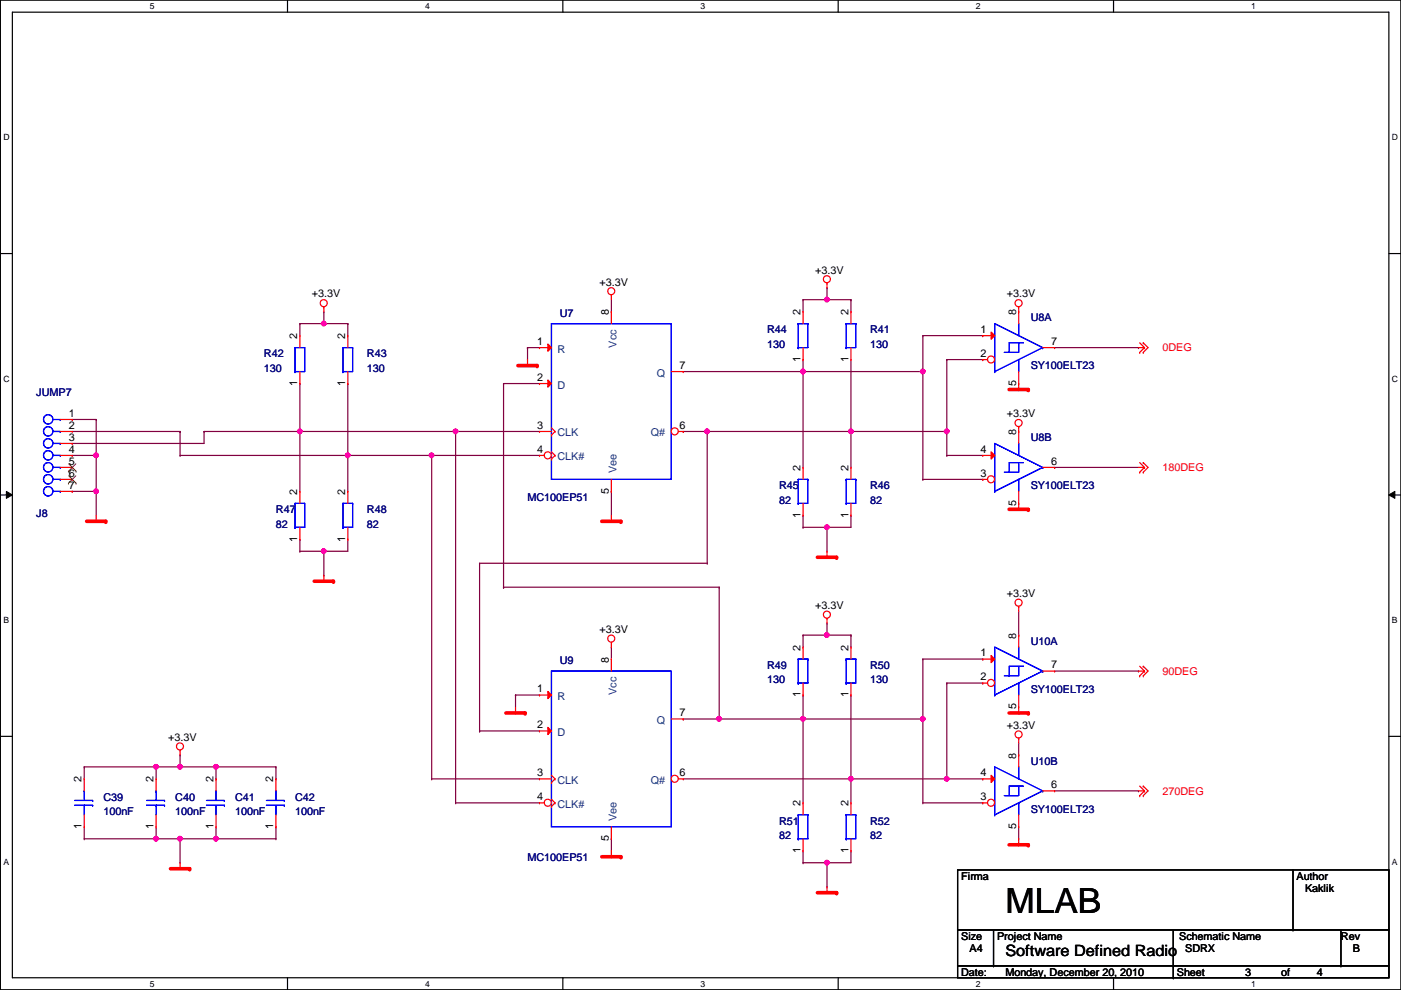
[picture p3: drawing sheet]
<svg xmlns="http://www.w3.org/2000/svg" width="297mm" height="210mm" viewBox="0 0 297 210" stroke-linecap="round" stroke-linejoin="round" font-family="sans-serif">
<path d="M.1 0h296.9v209.8h-296.9zM2.6 2.6h291.9v204.7h-291.9z" fill="none" stroke="#000" stroke-width=".25"/>
<g fill="#fff">
<path d="M31.8 .3h1v2h-1z"/>
<path d="M31.8 207.6h1v1.9h-1z"/>
</g>
<path d="M61 0v2.6M61 207.3v2.5" fill="none" stroke="#000" stroke-width=".25"/>
<g fill="#fff">
<path d="M90.1 .3h1v2h-1z"/>
<path d="M90.1 207.6h1v1.9h-1z"/>
</g>
<path d="M119.3 0v2.6M119.3 207.3v2.5" fill="none" stroke="#000" stroke-width=".25"/>
<g fill="#fff">
<path d="M148.5 .3h1v2h-1z"/>
<path d="M148.5 207.6h1v1.9h-1z"/>
</g>
<path d="M177.7 0v2.6M177.7 207.3v2.5" fill="none" stroke="#000" stroke-width=".25"/>
<g fill="#fff">
<path d="M206.9 .3h1v2h-1z"/>
<path d="M206.9 207.6h1v1.9h-1z"/>
</g>
<path d="M236.1 0v2.6M236.1 207.3v2.5" fill="none" stroke="#000" stroke-width=".25"/>
<g fill="#fff">
<path d="M265.3 .3h.9v2h-.9z"/>
<path d="M265.3 207.6h.9v1.9h-.9z"/>
<path d="M.7 28.2h1.3v1.9h-1.3z"/>
<path d="M295.1 28.2h1.3v1.9h-1.3z"/>
<path d="M.7 79.3h1.3v2h-1.3z"/>
<path d="M295.1 79.3h1.3v2h-1.3z"/>
</g>
<path d="M.1 53.8h2.5M294.5 53.8h2.5" fill="none" stroke="#000" stroke-width=".25"/>
<g fill="#fff">
<path d="M.7 130.5h1.2v2h-1.2z"/>
<path d="M295.1 130.5h1.2v2h-1.2z"/>
</g>
<path d="M.1 104.9h2.5M294.5 104.9h2.5" fill="none" stroke="#000" stroke-width=".25"/>
<path d="M1.4 104.2l1.2 .7-1.2 .8zM294.5 104.9l1.2-.7v1.5z" fill="#000"/>
<path d="M1.4 104.2l1.2 .7-1.2 .8zM294.5 104.9l1.2-.7v1.5z" fill="none" stroke="#000" stroke-width=".21"/>
<g fill="#fff">
<path d="M.7 181.7h1.2v2h-1.2z"/>
<path d="M295.1 181.7h1.2v2h-1.2z"/>
</g>
<path d="M.1 156.1h2.5M294.5 156.1h2.5" fill="none" stroke="#000" stroke-width=".25"/>
<path d="M15.3 96.6h.1M15.3 96.6h5.1M20.4 96.6h.1M20.4 96.6v12.7M15.3 104.2h.1M15.3 104.2h5.1M20.4 104.2h.1" fill="none" stroke="#800040" stroke-width=".25"/>
<circle cx="20.4" cy="104.2" r=".49" fill="#f0f"/>
<circle cx="20.4" cy="104.2" r=".49" fill="none" stroke="#f0f" stroke-width=".25"/>
<circle cx="20.4" cy="96.5" r=".49" fill="#f0f"/>
<circle cx="20.4" cy="96.5" r=".49" fill="none" stroke="#f0f" stroke-width=".25"/>
<path d="M15.3 88.9h.1M15.3 88.9h5.1M20.4 88.9h.1M20.4 88.9v7.7M73.7 96.6h.1M73.7 96.6h17.8M96.6 91.5h.1M96.6 91.5h17.8" fill="none" stroke="#800040" stroke-width=".25"/>
<circle cx="73.7" cy="96.5" r=".49" fill="#f0f"/>
<circle cx="73.7" cy="96.5" r=".49" fill="none" stroke="#f0f" stroke-width=".25"/>
<path d="M91.5 96.6h.1M91.5 96.6v68.5" fill="none" stroke="#800040" stroke-width=".25"/>
<circle cx="91.5" cy="96.5" r=".49" fill="#f0f"/>
<circle cx="91.5" cy="96.5" r=".49" fill="none" stroke="#f0f" stroke-width=".25"/>
<path d="M91.5 96.6h.1M91.5 96.6h22.9M96.6 91.5h.1M96.6 91.5v78.7M91.5 165.1h.1M91.5 165.1h22.9" fill="none" stroke="#800040" stroke-width=".25"/>
<circle cx="96.6" cy="91.5" r=".49" fill="#f0f"/>
<circle cx="96.6" cy="91.5" r=".49" fill="none" stroke="#f0f" stroke-width=".25"/>
<g fill="none" stroke="#800040" stroke-width=".25">
<path d="M111.8 73.7h.1M111.8 73.7v2.5M111.8 73.7h2.6M106.8 81.3h.1M106.8 81.3h7.6M106.8 81.3v43.2M129.6 104.2h.1M129.6 104.2v5.1M106.8 124.5h.1M152.5 124.5h.1M152.5 124.5v27.9h-7.6M109.3 147.4h.1"/>
<path d="M109.3 147.4v2.5M109.3 147.4h5.1M144.9 152.4h.1M96.6 170.2h.1M96.6 170.2h17.8M129.6 177.8h.1M129.6 177.8v2.6"/>
</g>
<circle cx="152.5" cy="152.4" r=".49" fill="#f0f"/>
<circle cx="152.5" cy="152.4" r=".49" fill="none" stroke="#f0f" stroke-width=".25"/>
<path d="M63.6 91.5h.1M63.6 91.5h33M106.8 124.5h.1M106.8 124.5h45.7M129.6 137.2h.1M129.6 137.2v2.5M101.7 155h.1M101.7 155h12.7" fill="none" stroke="#800040" stroke-width=".25"/>
<circle cx="63.6" cy="91.5" r=".49" fill="#f0f"/>
<circle cx="63.6" cy="91.5" r=".49" fill="none" stroke="#f0f" stroke-width=".25"/>
<g fill="none" stroke="#800040" stroke-width=".25">
<path d="M63.6 68.6h.1M63.6 68.6v2.6M63.6 68.6h5.1M68.7 68.6h.1M73.7 68.6h.1M73.7 68.6v2.6M63.6 114.3h.1M63.6 114.3v2.6M68.7 116.9h.1M68.7 116.9v5.1M73.7 114.3h.1M73.7 114.3v2.6h-5"/>
<path d="M68.7 122h.1"/>
</g>
<circle cx="68.6" cy="116.9" r=".49" fill="#f0f"/>
<circle cx="68.6" cy="116.9" r=".49" fill="none" stroke="#f0f" stroke-width=".25"/>
<path d="M68.7 66.1h.1M68.7 66.1v2.5" fill="none" stroke="#800040" stroke-width=".25"/>
<circle cx="68.6" cy="68.6" r=".49" fill="#f0f"/>
<circle cx="68.6" cy="68.6" r=".49" fill="none" stroke="#f0f" stroke-width=".25"/>
<g fill="none" stroke="#800040" stroke-width=".25">
<path d="M68.7 68.6h5M73.7 68.6h.1M129.6 66.1h.1M129.6 63.5v2.6M170.3 63.5h.1M170.3 63.5v2.6M170.3 63.5h5M175.3 63.5h.1M180.4 63.5h.1M180.4 63.5v2.6M15.3 94h.1M15.3 94h28"/>
<path d="M63.6 91.5h.1M63.6 81.3h.1M63.6 81.3v22.9M73.7 96.6h.1M73.7 81.3h.1M73.7 81.3v22.9M144.9 91.5h.1M144.9 91.5h5v27.9M63.6 116.9h.1M63.6 116.9h5.1M101.7 119.4h.1M101.7 119.4h48.2"/>
<path d="M101.7 119.4v35.6M149.9 119.4h.1M170.3 109.3h.1M170.3 109.3v2.5M175.3 111.8h.1M175.3 116.9h.1M175.3 111.8v5.1M180.4 109.3h.1M180.4 109.3v2.5h-5.1M101.7 155h.1"/>
</g>
<circle cx="175.3" cy="111.8" r=".49" fill="#f0f"/>
<circle cx="175.3" cy="111.8" r=".49" fill="none" stroke="#f0f" stroke-width=".25"/>
<path d="M170.3 78.8h.1M170.3 78.8v20.3M175.3 61h.1M175.3 61v2.5" fill="none" stroke="#800040" stroke-width=".25"/>
<circle cx="175.3" cy="63.5" r=".49" fill="#f0f"/>
<circle cx="175.3" cy="63.5" r=".49" fill="none" stroke="#f0f" stroke-width=".25"/>
<g fill="none" stroke="#800040" stroke-width=".25">
<path d="M175.3 63.5h5.1M180.4 63.5h.1M180.4 91.5h.1M180.4 91.5v7.6M170.3 111.8h.1M170.3 111.8h5M170.3 134.7h.1M170.3 134.7v2.5M170.3 134.7h5M175.3 134.7h.1M180.4 134.7h.1M180.4 134.7v2.5"/>
<path d="M170.3 180.4h.1M170.3 180.4v2.5M175.3 182.9h.1M175.3 188h.1M175.3 182.9v5.1M180.4 180.4h.1M180.4 180.4v2.5h-5.1"/>
</g>
<circle cx="175.3" cy="182.9" r=".49" fill="#f0f"/>
<circle cx="175.3" cy="182.9" r=".49" fill="none" stroke="#f0f" stroke-width=".25"/>
<path d="M175.3 132.1h.1M175.3 132.1v2.6M170.3 152.4h.1M170.3 152.4v17.8" fill="none" stroke="#800040" stroke-width=".25"/>
<circle cx="175.3" cy="134.6" r=".49" fill="#f0f"/>
<circle cx="175.3" cy="134.6" r=".49" fill="none" stroke="#f0f" stroke-width=".25"/>
<path d="M144.9 78.8h25.4M170.3 78.8h.1M175.3 134.7h5.1M180.4 134.7h.1M180.4 165.1h.1M180.4 165.1v5.1M170.3 182.9h.1M170.3 182.9h5" fill="none" stroke="#800040" stroke-width=".25"/>
<circle cx="170.2" cy="78.8" r=".49" fill="#f0f"/>
<circle cx="170.2" cy="78.8" r=".49" fill="none" stroke="#f0f" stroke-width=".25"/>
<path d="M170.3 76.2h.1M170.3 76.2v2.6M149.9 91.5h30.5M180.4 91.5h.1" fill="none" stroke="#800040" stroke-width=".25"/>
<circle cx="149.9" cy="91.5" r=".49" fill="#f0f"/>
<circle cx="149.9" cy="91.5" r=".49" fill="none" stroke="#f0f" stroke-width=".25"/>
<circle cx="180.4" cy="91.5" r=".49" fill="#f0f"/>
<circle cx="180.4" cy="91.5" r=".49" fill="none" stroke="#f0f" stroke-width=".25"/>
<path d="M180.4 76.2v15.3M180.4 91.5h.1M152.5 152.4h17.8M170.3 152.4h.1M170.3 147.4h.1M170.3 147.4v5" fill="none" stroke="#800040" stroke-width=".25"/>
<circle cx="170.2" cy="152.4" r=".49" fill="#f0f"/>
<circle cx="170.2" cy="152.4" r=".49" fill="none" stroke="#f0f" stroke-width=".25"/>
<path d="M144.9 165.1h35.5M180.4 165.1h.1" fill="none" stroke="#800040" stroke-width=".25"/>
<circle cx="180.4" cy="165.1" r=".49" fill="#f0f"/>
<circle cx="180.4" cy="165.1" r=".49" fill="none" stroke="#f0f" stroke-width=".25"/>
<path d="M170.3 78.8h25.4M195.7 78.8h.1M216 134.7h.1M216 129.6v5.1M180.4 147.4h.1M180.4 147.4v17.7M216 177.8h.1M216 175.3v2.5" fill="none" stroke="#800040" stroke-width=".25"/>
<circle cx="195.6" cy="78.8" r=".49" fill="#f0f"/>
<circle cx="195.6" cy="78.8" r=".49" fill="none" stroke="#f0f" stroke-width=".25"/>
<path d="M195.7 71.2h.1M195.7 71.2v7.6M195.7 71.2h12.7M200.7 76.2h.1M200.7 76.2v15.3M208.4 71.2h.1M180.4 91.5h20.3M200.7 91.5h.1" fill="none" stroke="#800040" stroke-width=".25"/>
<circle cx="200.7" cy="91.5" r=".49" fill="#f0f"/>
<circle cx="200.7" cy="91.5" r=".49" fill="none" stroke="#f0f" stroke-width=".25"/>
<g fill="none" stroke="#800040" stroke-width=".25">
<path d="M195.7 78.8v22.8M200.7 76.2h7.7M208.4 76.2h.1M223.6 73.7h17.8M241.4 73.7h.1M200.7 96.6h.1M200.7 91.5h.1M200.7 96.6h7.7M200.7 91.5v5.1M223.6 99.1h.1M223.6 99.1h17.8M195.7 101.6h.1"/>
<path d="M195.7 101.6h12.7M208.4 101.6h.1M195.7 139.7h.1M195.7 139.7v30.5M195.7 139.7h12.7M208.4 139.7h.1M170.3 152.4h25.4M195.7 152.4h.1M195.7 170.2h.1"/>
</g>
<circle cx="195.6" cy="152.4" r=".49" fill="#f0f"/>
<circle cx="195.6" cy="152.4" r=".49" fill="none" stroke="#f0f" stroke-width=".25"/>
<path d="M200.7 144.8h.1M200.7 144.8v20.3M180.4 165.1h20.3M195.7 170.2h12.7M200.7 165.1h.1M208.4 170.2h.1" fill="none" stroke="#800040" stroke-width=".25"/>
<circle cx="200.7" cy="165.1" r=".49" fill="#f0f"/>
<circle cx="200.7" cy="165.1" r=".49" fill="none" stroke="#f0f" stroke-width=".25"/>
<path d="M200.7 144.8h7.7M208.4 144.8h.1M223.6 142.3h17.8M241.4 142.3h.1M17.9 162.6h.1M17.9 162.6v2.5M17.9 162.6h15.2M33.1 162.6h.1M200.7 165.1h7.7M208.4 165.1h.1M223.6 167.7h17.8M241.4 167.7h.1" fill="none" stroke="#800040" stroke-width=".25"/>
<circle cx="33.1" cy="162.6" r=".49" fill="#f0f"/>
<circle cx="33.1" cy="162.6" r=".49" fill="none" stroke="#f0f" stroke-width=".25"/>
<path d="M33.1 162.6h.1M33.1 162.6v2.5M33.1 162.6h12.7M38.2 160.1h.1M38.2 162.6h.1M38.2 160.1v2.5M45.8 162.6h.1" fill="none" stroke="#800040" stroke-width=".25"/>
<circle cx="38.2" cy="162.6" r=".49" fill="#f0f"/>
<circle cx="38.2" cy="162.6" r=".49" fill="none" stroke="#f0f" stroke-width=".25"/>
<circle cx="45.8" cy="162.6" r=".49" fill="#f0f"/>
<circle cx="45.8" cy="162.6" r=".49" fill="none" stroke="#f0f" stroke-width=".25"/>
<path d="M17.9 177.8h.1M17.9 175.3v2.5M17.9 177.8h15.2M33.1 177.8h.1M45.8 165.1h.1M58.5 162.6h.1M58.5 165.1h.1M58.5 162.6h-12.7v2.5M58.5 162.6v2.5" fill="none" stroke="#800040" stroke-width=".25"/>
<circle cx="33.1" cy="177.8" r=".49" fill="#f0f"/>
<circle cx="33.1" cy="177.8" r=".49" fill="none" stroke="#f0f" stroke-width=".25"/>
<path d="M33.1 177.8h.1M33.1 177.8h5.1M33.1 175.3v2.5M38.2 177.8h.1M45.8 177.8h.1M45.8 175.3v2.5M45.8 177.8h12.7M58.5 175.3h.1M58.5 177.8h.1M58.5 175.3v2.5" fill="none" stroke="#800040" stroke-width=".25"/>
<circle cx="38.2" cy="177.8" r=".49" fill="#f0f"/>
<circle cx="38.2" cy="177.8" r=".49" fill="none" stroke="#f0f" stroke-width=".25"/>
<path d="M45.8 177.8h.1M45.8 177.8h-7.6v5.1M38.2 182.9h.1" fill="none" stroke="#800040" stroke-width=".25"/>
<circle cx="45.8" cy="177.8" r=".49" fill="#f0f"/>
<circle cx="45.8" cy="177.8" r=".49" fill="none" stroke="#f0f" stroke-width=".25"/>
<path d="M15.3 91.5h22.9M38.2 91.5h.1M38.2 96.6h.1M38.2 91.5v5.1M38.2 96.6h35.5M43.3 91.5h.1M43.3 91.5h20.3M43.3 91.5v2.5M63.6 91.5h.1M216 157.5v2.6M216 160.1h.1" fill="none" stroke="#800040" stroke-width=".25"/>
<path d="M20.4 110.5h.1M20.4 109.3v1.2" fill="none" stroke="#f00" stroke-width=".25"/>
<path d="M18.4 110.5h4" fill="none" stroke="#f00" stroke-width=".76"/>
<circle cx="22.4" cy="110.5" r=".38" fill="#f00"/>
<path d="M129.6 110.5h.1M129.6 109.3v1.2" fill="none" stroke="#f00" stroke-width=".25"/>
<path d="M127.6 110.5h4.1" fill="none" stroke="#f00" stroke-width=".76"/>
<circle cx="131.7" cy="110.5" r=".38" fill="#f00"/>
<path d="M129.6 181.7h.1M129.6 180.4v1.3" fill="none" stroke="#f00" stroke-width=".25"/>
<path d="M127.6 181.7h4.1" fill="none" stroke="#f00" stroke-width=".76"/>
<circle cx="131.7" cy="181.7" r=".38" fill="#f00"/>
<path d="M109.3 151.2h.1M109.3 149.9v1.3" fill="none" stroke="#f00" stroke-width=".25"/>
<path d="M107.3 151.2h4" fill="none" stroke="#f00" stroke-width=".76"/>
<circle cx="111.3" cy="151.2" r=".38" fill="#f00"/>
<path d="M111.8 77.5h.1M111.8 76.2v1.3" fill="none" stroke="#f00" stroke-width=".25"/>
<path d="M109.8 77.5h4.1" fill="none" stroke="#f00" stroke-width=".76"/>
<circle cx="113.9" cy="77.5" r=".38" fill="#f00"/>
<g fill="none" stroke="#f00" stroke-width=".25">
<path d="M68.7 65.1h.1M68.7 65.1v1M129.6 62.5h.1M129.6 62.5v1M68.7 123.2h.1M68.7 122v1.2M129.6 136.2h.1M129.6 136.2v1"/>
<circle cx="68.6" cy="64.3" r=".75"/>
<circle cx="129.6" cy="61.7" r=".75"/>
<circle cx="129.6" cy="135.4" r=".75"/>
</g>
<path d="M66.6 123.2h4.1" fill="none" stroke="#f00" stroke-width=".76"/>
<circle cx="70.7" cy="123.2" r=".38" fill="#f00"/>
<g fill="none" stroke="#f00" stroke-width=".25">
<path d="M175.3 60h.1M175.3 60v1M175.3 118.2h.1M175.3 116.9v1.3"/>
<circle cx="175.3" cy="59.2" r=".75"/>
</g>
<path d="M173.3 118.2h4.1" fill="none" stroke="#f00" stroke-width=".76"/>
<circle cx="177.4" cy="118.2" r=".38" fill="#f00"/>
<g fill="none" stroke="#f00" stroke-width=".25">
<path d="M175.3 131.1h.1M175.3 131.1v1M175.3 189.3h.1M175.3 188v1.3"/>
<circle cx="175.3" cy="130.3" r=".75"/>
</g>
<path d="M173.3 189.3h4.1" fill="none" stroke="#f00" stroke-width=".76"/>
<circle cx="177.4" cy="189.3" r=".38" fill="#f00"/>
<g fill="none" stroke="#f00" stroke-width=".25">
<path d="M216 128.6h.1M216 128.6v1M216 179.1h.1M216 177.8v1.3"/>
<circle cx="216" cy="127.8" r=".75"/>
</g>
<path d="M213.9 179.1h4.1" fill="none" stroke="#f00" stroke-width=".76"/>
<circle cx="218" cy="179.1" r=".38" fill="#f00"/>
<path d="M38.2 184.2h.1M38.2 182.9v1.3" fill="none" stroke="#f00" stroke-width=".25"/>
<path d="M36.1 184.2h4.1" fill="none" stroke="#f00" stroke-width=".76"/>
<circle cx="40.2" cy="184.2" r=".38" fill="#f00"/>
<g fill="none" stroke="#f00" stroke-width=".25">
<path d="M38.2 159h.1M38.2 159v1.1M216 156.5h.1M216 151.2h.1M216 149.9v1.3M216 156.5v1"/>
<circle cx="38.2" cy="158.3" r=".75"/>
<circle cx="216" cy="155.7" r=".75"/>
</g>
<path d="M213.9 151.2h4.1" fill="none" stroke="#f00" stroke-width=".76"/>
<circle cx="218" cy="151.2" r=".38" fill="#f00"/>
<g fill="none" stroke="#f00" stroke-width=".25">
<path d="M216 65.1h.1M216 65.1v1M216 108h.1M216 106.7v1.3"/>
<circle cx="216" cy="64.3" r=".75"/>
</g>
<path d="M213.9 108h4.1" fill="none" stroke="#f00" stroke-width=".76"/>
<circle cx="218" cy="108" r=".38" fill="#f00"/>
<path d="M216 82.6h.1M216 81.3v1.3" fill="none" stroke="#f00" stroke-width=".25"/>
<path d="M213.9 82.6h4.1" fill="none" stroke="#f00" stroke-width=".76"/>
<circle cx="218" cy="82.6" r=".38" fill="#f00"/>
<g fill="none" stroke="#f00" stroke-width=".25">
<path d="M63.6 71.2h.1M63.6 71.2v2.5M63.6 78.8v2.5M170.3 76.2h.1M170.3 66.1h.1M170.3 66.1v2.5M170.3 73.7v2.5M180.4 76.2h.1M180.4 66.1h.1M180.4 66.1v2.5M180.4 73.7v2.5M241.4 73.7h1.3"/>
<path d="M241.6 74.7h.1M241.6 72.7l1.1 1M242.4 72.7h.1M242.4 74.7h.1M242.4 72.7l1 1-1 1M242.7 73.7h.1M242.7 73.7l-1.1 1M63.6 81.3h.1M216 90.5h.1M216 90.5v1M241.4 99.1h1.3M241.6 98.1l1.1 1"/>
<path d="M242.4 98.1h.1M242.4 98.1l1 1-1 1M242.7 99.1h.1M242.7 99.1l-1.1 1M241.6 100.1h.1M242.4 100.1h.1M180.4 137.2h.1M180.4 137.2v2.5M180.4 147.4h.1M180.4 144.8v2.6M241.4 142.3h1.3M241.6 143.3h.1"/>
<path d="M241.6 141.3l1.1 1M242.4 141.3h.1M242.4 143.3h.1M242.4 141.3l1 1-1 1M242.7 142.3h.1M242.7 142.3l-1.1 1M17.9 175.3h.1M17.9 165.1h.1M17.9 165.1v2.6M17.9 172.8v2.5M170.3 170.2h.1M170.3 170.2v2.6"/>
<path d="M170.3 177.8v2.6M241.4 167.7h1.3M241.6 168.7h.1M241.6 166.7l1.1 1M242.4 166.7h.1M242.4 168.7h.1M242.4 166.7l1 1-1 1M242.7 167.7h.1M242.7 167.7l-1.1 1M170.3 180.4h.1"/>
<circle cx="216" cy="89.7" r=".75"/>
</g>
<path d="M203 184.4h91.5v12.7h-91.5zM203 197.1h91.5v7.7h-91.5zM210.6 197.1v7.7M248.7 197.1v10.2M274.1 197.1h.1M274.1 184.4v12.7M284.3 197.1v7.7M203 204.8h91.5v2.5h-91.5zM210.6 204.8h.1M248.7 204.8h.1M248.7 207.3h.1M284.3 204.8h.1" fill="none" stroke="#000" stroke-width=".25"/>
<g fill="none" stroke="#00f" stroke-width=".25">
<path d="M62.6 78.8h.1M62.6 73.7h.1M62.6 73.7h2M62.6 73.7v5.1M64.6 73.7h.1M64.6 73.7v5.1h-2M169.2 73.7h.1M169.2 68.6h.1M169.2 68.6v5.1M169.2 68.6h2.1M171.3 68.6h.1M171.3 68.6v5.1h-2.1"/>
<path d="M179.4 73.7h.1M179.4 68.6h.1M179.4 68.6v5.1M179.4 68.6h2M181.4 68.6h.1M181.4 68.6v5.1h-2M179.4 139.7h.1M179.4 139.7v5.1M179.4 139.7h2M181.4 139.7h.1M181.4 139.7v5.1h-2M116.9 142.3h25.4v33h-25.4z"/>
<path d="M179.4 144.8h.1M15.8 170.7h3.8M15.8 169.7h3.8M17.9 170.7h.1M17.9 167.7h.1M17.9 167.7v2M17.9 170.7v2.1M19.6 170.7h.1M19.6 169.7h.1M169.2 177.8h.1M169.2 172.8h.1M169.2 172.8v5"/>
<path d="M169.2 172.8h2.1M171.3 172.8h.1M171.3 172.8v5h-2.1"/>
</g>
<path d="M116.2 146.6l.7 .8-.7 .7z" fill="#f00"/>
<path d="M114.4 147.4h.1M114.4 147.4h2.5M116.2 146.6l.7 .8-.7 .7z" fill="none" stroke="#f00" stroke-width=".25"/>
<path d="M116.2 154.2l.7 .8-.7 .7z" fill="#f00"/>
<g fill="none" stroke="#f00" stroke-width=".25">
<path d="M114.4 155h.1M114.4 155h2.5M116.2 154.2l.7 .8-.7 .7zM114.4 165.1h.1M114.4 165.1h2.5M116.9 165.9h.1M116.9 171h.1M116.9 164.4l.8 .7M116.9 169.5l.8 .7M117.7 165.1h.1M117.7 170.2h.1M117.7 165.1l-.8 .8"/>
<path d="M117.7 170.2l-.8 .8"/>
</g>
<circle cx="116.1" cy="170.2" r=".75" fill="#fff"/>
<g fill="none" stroke="#f00" stroke-width=".25">
<path d="M114.4 170.2h.1M114.4 170.2h1M129.6 177.8h.1M129.6 175.3v2.5"/>
<circle cx="116.1" cy="170.2" r=".75"/>
</g>
<circle cx="143.1" cy="165.1" r=".75" fill="#fff"/>
<g fill="none" stroke="#f00" stroke-width=".25">
<path d="M129.6 139.7h.1M129.6 139.7v2.6M142.3 152.4h2.6M144.9 152.4h.1M33.1 175.3h.1M33.1 165.1h.1M33.1 165.1v2.6M33.1 172.8v2.5M143.8 165.1h1.1M144.9 165.1h.1"/>
<circle cx="143.1" cy="165.1" r=".75"/>
</g>
<g fill="none" stroke="#00f" stroke-width=".25">
<path d="M216 137.2h.1M216 137.2v2.5M210.9 147.4h.1M216 144.8h.1M216 141.3v2h-3.1M216 144.8v2.6M217 141.3h-3.1v2M221.1 142.3h.1M221.1 142.3l-10.2-5.1v10.2M221.1 142.3l-10.2 5.1M31.1 170.7h3.8M31.1 169.7h3.8"/>
<path d="M33.1 170.7h.1M33.1 167.7h.1M33.1 167.7v2M33.1 170.7v2.1M34.9 170.7h.1M34.9 169.7h.1"/>
</g>
<path d="M210.1 139l.8 .7-.8 .8z" fill="#f00"/>
<path d="M208.4 139.7h.1M208.4 139.7h2.5M210.1 139l.8 .7-.8 .8z" fill="none" stroke="#f00" stroke-width=".25"/>
<circle cx="210.1" cy="144.8" r=".75" fill="#fff"/>
<g fill="none" stroke="#f00" stroke-width=".25">
<path d="M73.7 71.2h.1M73.7 71.2v2.5M73.7 78.8v2.5M73.7 81.3h.1M170.3 99.1h.1M170.3 99.1v2.5M180.4 99.1h.1M180.4 99.1v2.5M63.6 114.3h.1M63.6 104.2h.1M63.6 104.2v2.5M63.6 111.8v2.5"/>
<path d="M170.3 109.3h.1M170.3 106.7v2.6M180.4 109.3h.1M180.4 106.7v2.6M216 134.7h.1M216 134.7v2.5M208.4 144.8h.1M208.4 144.8h1M216 149.9h.1M216 147.4v2.5M221.1 142.3h2.5M223.6 142.3h.1"/>
<path d="M45.8 175.3h.1M45.8 165.1h.1M45.8 165.1v2.6M45.8 172.8v2.5M58.5 175.3h.1M58.5 165.1h.1M58.5 165.1v2.6M58.5 172.8v2.5M180.4 170.2h.1M180.4 170.2v2.6M180.4 177.8v2.6M180.4 180.4h.1"/>
<circle cx="210.1" cy="144.8" r=".75"/>
</g>
<g fill="none" stroke="#00f" stroke-width=".25">
<path d="M72.7 78.8h.1M72.7 73.7h.1M72.7 73.7v5.1M72.7 73.7h2.1M74.8 73.7h.1M74.8 73.7v5.1h-2.1M210.9 78.8h.1M216 68.6h.1M216 76.2h.1M216 72.7v2h-3.1M216 68.6v2.6M216 76.2v2.6"/>
<path d="M217 72.7h-3.1v2M221.1 73.7h.1M221.1 73.7l-10.2-5.1v10.2M221.1 73.7l-10.2 5.1M62.6 111.8h.1M62.6 106.7h.1M62.6 106.7h2M62.6 106.7v5.1M64.6 106.7h.1M64.6 106.7v5.1h-2M169.2 106.7h.1M169.2 101.6h.1"/>
<path d="M169.2 101.6v5.1M169.2 101.6h2.1M171.3 101.6h.1M171.3 101.6v5.1h-2.1M179.4 106.7h.1M179.4 101.6h.1M179.4 101.6v5.1M179.4 101.6h2M181.4 101.6h.1M181.4 101.6v5.1h-2M43.8 170.7h3.8M43.8 169.7h3.8"/>
<path d="M45.8 170.7h.1M45.8 167.7h.1M45.8 167.7v2M45.8 170.7v2.1M47.6 170.7h.1M47.6 169.7h.1M56.5 170.7h3.8M56.5 169.7h3.8M58.5 170.7h.1M58.5 167.7h.1M58.5 167.7v2M58.5 170.7v2.1"/>
<path d="M60.3 170.7h.1M60.3 169.7h.1M179.4 177.8h.1M179.4 172.8h.1M179.4 172.8v5M179.4 172.8h2M181.4 172.8h.1M181.4 172.8v5h-2"/>
</g>
<path d="M210.1 70.4l.8 .8-.8 .7z" fill="#f00"/>
<path d="M208.4 71.2h.1M208.4 71.2h2.5M210.1 70.4l.8 .8-.8 .7z" fill="none" stroke="#f00" stroke-width=".25"/>
<circle cx="210.1" cy="76.2" r=".75" fill="#fff"/>
<g fill="none" stroke="#f00" stroke-width=".25">
<path d="M208.4 76.2h.1M208.4 76.2h1M216 66.1h.1M216 66.1v2.5M216 78.8v2.5M221.1 73.7h2.5M223.6 73.7h.1M216 81.3h.1M73.7 114.3h.1M73.7 104.2h.1M73.7 104.2v2.5M73.7 111.8v2.5"/>
<circle cx="210.1" cy="76.2" r=".75"/>
</g>
<g fill="none" stroke="#00f" stroke-width=".25">
<path d="M72.7 111.8h.1M72.7 106.7h.1M72.7 106.7v5.1M72.7 106.7h2.1M74.8 106.7h.1M74.8 106.7v5.1h-2.1M210.9 172.8h.1M216 162.6h.1M216 170.2h.1M216 166.7v2h-3.1M216 162.6v2.5M216 170.2v2.6"/>
<path d="M217 166.7h-3.1v2M221.1 167.7h.1M221.1 167.7l-10.2-5.1v10.2M221.1 167.7l-10.2 5.1"/>
</g>
<path d="M210.1 164.4l.8 .7-.8 .8z" fill="#f00"/>
<path d="M208.4 165.1h.1M208.4 165.1h2.5M210.1 164.4l.8 .7-.8 .8z" fill="none" stroke="#f00" stroke-width=".25"/>
<circle cx="210.1" cy="170.2" r=".75" fill="#fff"/>
<g fill="none" stroke="#f00" stroke-width=".25">
<path d="M12.8 88.9h2.5M12.8 91.5h2.5M12.8 94h2.5M12.8 96.6h2.5M12.8 99.1h2.5M15.3 88.9h.1M15.3 91.5h.1M15.3 94h.1M15.3 96.6h.1M15.3 99.1h.1M12.8 101.6h2.5M12.8 104.2h2.5"/>
<path d="M15.3 101.6h.1M15.3 104.2h.1M208.4 170.2h.1M208.4 170.2h1M216 160.1h.1M216 175.3h.1M216 160.1v2.5M216 172.8v2.5M221.1 167.7h2.5M223.6 167.7h.1"/>
<circle cx="210.1" cy="170.2" r=".75"/>
</g>
<g fill="none" stroke="#00f" stroke-width=".25">
<path d="M11.3 88.9h1.5M11.3 91.5h1.5M11.3 94h1.5M11.3 96.6h1.5M11.3 99.1h1.5M12.8 88.9h.1M12.8 91.5h.1M12.8 94h.1M12.8 96.6h.1M12.8 99.1h.1M216 94h.1M216 98.1v2h-3.1"/>
<path d="M216 94v2.6M217 98.1h-3.1v2M221.1 99.1h.1M221.1 99.1l-10.2-5.1v10.2M221.1 99.1l-10.2 5.1M11.3 101.6h1.5M11.3 104.2h1.5M12.8 101.6h.1M12.8 104.2h.1M210.9 104.2h.1M216 101.6h.1M216 101.6v2.6"/>
<circle cx="10.2" cy="88.9" r="1"/>
<circle cx="10.2" cy="96.5" r="1"/>
<circle cx="10.2" cy="94" r="1"/>
<circle cx="10.2" cy="91.5" r="1"/>
<circle cx="10.2" cy="99.1" r="1"/>
<circle cx="10.2" cy="104.2" r="1"/>
<circle cx="10.2" cy="101.6" r="1"/>
</g>
<path d="M14.5 99.9h.1M14.6 98.3l1.5 1.6M16.1 98.3l-1.6 1.6M16.1 99.9h.1M14.5 102.4h.1M14.6 100.9l1.5 1.5M16.1 100.9l-1.6 1.5M16.1 102.4h.1" fill="none" stroke="#804000" stroke-width=".21"/>
<path d="M210.1 95.8l.8 .8-.8 .7z" fill="#f00"/>
<path d="M208.4 96.6h.1M208.4 96.6h2.5M210.1 95.8l.8 .8-.8 .7z" fill="none" stroke="#f00" stroke-width=".25"/>
<circle cx="210.1" cy="101.6" r=".75" fill="#fff"/>
<g fill="none" stroke="#f00" stroke-width=".25">
<path d="M216 91.5h.1M216 91.5v2.5M221.1 99.1h2.5M223.6 99.1h.1M208.4 101.6h.1M208.4 101.6h1M216 106.7h.1M216 104.2v2.5M170.3 137.2h.1M170.3 137.2v2.5M170.3 147.4h.1M170.3 144.8v2.6"/>
<circle cx="210.1" cy="101.6" r=".75"/>
</g>
<path d="M116.9 68.6h25.4v33h-25.4zM169.2 139.7h.1M169.2 139.7v5.1M169.2 139.7h2.1M171.3 139.7h.1M171.3 139.7v5.1h-2.1M169.2 144.8h.1" fill="none" stroke="#00f" stroke-width=".25"/>
<path d="M116.2 72.9l.7 .8-.7 .8z" fill="#f00"/>
<path d="M114.4 73.7h.1M114.4 73.7h2.5M116.2 72.9l.7 .8-.7 .8z" fill="none" stroke="#f00" stroke-width=".25"/>
<path d="M116.2 80.6l.7 .7-.7 .8z" fill="#f00"/>
<g fill="none" stroke="#f00" stroke-width=".25">
<path d="M114.4 81.3h.1M114.4 91.5h.1M114.4 81.3h2.5M114.4 91.5h2.5M116.2 80.6l.7 .7-.7 .8zM116.9 92.2h.1M116.9 97.3h.1M116.9 90.7l.8 .8M116.9 95.8l.8 .8M117.7 91.5h.1M117.7 96.6h.1M117.7 91.5l-.8 .7"/>
<path d="M117.7 96.6l-.8 .7"/>
</g>
<circle cx="116.1" cy="96.5" r=".75" fill="#fff"/>
<g fill="none" stroke="#f00" stroke-width=".25">
<path d="M114.4 96.6h.1M114.4 96.6h1M129.6 104.2h.1M129.6 101.6v2.6"/>
<circle cx="116.1" cy="96.5" r=".75"/>
</g>
<circle cx="143.1" cy="91.5" r=".75" fill="#fff"/>
<g fill="none" stroke="#f00" stroke-width=".25">
<path d="M129.6 66.1h.1M129.6 66.1v2.5M142.3 78.8h2.6M144.9 78.8h.1M143.8 91.5h1.1M144.9 91.5h.1"/>
<circle cx="143.1" cy="91.5" r=".75"/>
</g>
<circle cx="20.4" cy="104.2" r=".49" fill="#f0f"/>
<circle cx="20.4" cy="104.2" r=".49" fill="none" stroke="#f0f" stroke-width=".25"/>
<circle cx="20.4" cy="96.5" r=".49" fill="#f0f"/>
<circle cx="20.4" cy="96.5" r=".49" fill="none" stroke="#f0f" stroke-width=".25"/>
<circle cx="73.7" cy="96.5" r=".49" fill="#f0f"/>
<circle cx="73.7" cy="96.5" r=".49" fill="none" stroke="#f0f" stroke-width=".25"/>
<circle cx="91.5" cy="96.5" r=".49" fill="#f0f"/>
<circle cx="91.5" cy="96.5" r=".49" fill="none" stroke="#f0f" stroke-width=".25"/>
<circle cx="96.6" cy="91.5" r=".49" fill="#f0f"/>
<circle cx="96.6" cy="91.5" r=".49" fill="none" stroke="#f0f" stroke-width=".25"/>
<circle cx="152.5" cy="152.4" r=".49" fill="#f0f"/>
<circle cx="152.5" cy="152.4" r=".49" fill="none" stroke="#f0f" stroke-width=".25"/>
<circle cx="63.6" cy="91.5" r=".49" fill="#f0f"/>
<circle cx="63.6" cy="91.5" r=".49" fill="none" stroke="#f0f" stroke-width=".25"/>
<circle cx="68.6" cy="116.9" r=".49" fill="#f0f"/>
<circle cx="68.6" cy="116.9" r=".49" fill="none" stroke="#f0f" stroke-width=".25"/>
<circle cx="68.6" cy="68.6" r=".49" fill="#f0f"/>
<circle cx="68.6" cy="68.6" r=".49" fill="none" stroke="#f0f" stroke-width=".25"/>
<circle cx="175.3" cy="111.8" r=".49" fill="#f0f"/>
<circle cx="175.3" cy="111.8" r=".49" fill="none" stroke="#f0f" stroke-width=".25"/>
<circle cx="175.3" cy="63.5" r=".49" fill="#f0f"/>
<circle cx="175.3" cy="63.5" r=".49" fill="none" stroke="#f0f" stroke-width=".25"/>
<circle cx="175.3" cy="182.9" r=".49" fill="#f0f"/>
<circle cx="175.3" cy="182.9" r=".49" fill="none" stroke="#f0f" stroke-width=".25"/>
<circle cx="175.3" cy="134.6" r=".49" fill="#f0f"/>
<circle cx="175.3" cy="134.6" r=".49" fill="none" stroke="#f0f" stroke-width=".25"/>
<circle cx="170.2" cy="78.8" r=".49" fill="#f0f"/>
<circle cx="170.2" cy="78.8" r=".49" fill="none" stroke="#f0f" stroke-width=".25"/>
<circle cx="149.9" cy="91.5" r=".49" fill="#f0f"/>
<circle cx="149.9" cy="91.5" r=".49" fill="none" stroke="#f0f" stroke-width=".25"/>
<circle cx="180.4" cy="91.5" r=".49" fill="#f0f"/>
<circle cx="180.4" cy="91.5" r=".49" fill="none" stroke="#f0f" stroke-width=".25"/>
<circle cx="170.2" cy="152.4" r=".49" fill="#f0f"/>
<circle cx="170.2" cy="152.4" r=".49" fill="none" stroke="#f0f" stroke-width=".25"/>
<circle cx="180.4" cy="165.1" r=".49" fill="#f0f"/>
<circle cx="180.4" cy="165.1" r=".49" fill="none" stroke="#f0f" stroke-width=".25"/>
<circle cx="195.6" cy="78.8" r=".49" fill="#f0f"/>
<circle cx="195.6" cy="78.8" r=".49" fill="none" stroke="#f0f" stroke-width=".25"/>
<circle cx="200.7" cy="91.5" r=".49" fill="#f0f"/>
<circle cx="200.7" cy="91.5" r=".49" fill="none" stroke="#f0f" stroke-width=".25"/>
<circle cx="195.6" cy="152.4" r=".49" fill="#f0f"/>
<circle cx="195.6" cy="152.4" r=".49" fill="none" stroke="#f0f" stroke-width=".25"/>
<circle cx="200.7" cy="165.1" r=".49" fill="#f0f"/>
<circle cx="200.7" cy="165.1" r=".49" fill="none" stroke="#f0f" stroke-width=".25"/>
<circle cx="33.1" cy="162.6" r=".49" fill="#f0f"/>
<circle cx="33.1" cy="162.6" r=".49" fill="none" stroke="#f0f" stroke-width=".25"/>
<circle cx="38.2" cy="162.6" r=".49" fill="#f0f"/>
<circle cx="38.2" cy="162.6" r=".49" fill="none" stroke="#f0f" stroke-width=".25"/>
<circle cx="45.8" cy="162.6" r=".49" fill="#f0f"/>
<circle cx="45.8" cy="162.6" r=".49" fill="none" stroke="#f0f" stroke-width=".25"/>
<circle cx="33.1" cy="177.8" r=".49" fill="#f0f"/>
<circle cx="33.1" cy="177.8" r=".49" fill="none" stroke="#f0f" stroke-width=".25"/>
<circle cx="38.2" cy="177.8" r=".49" fill="#f0f"/>
<circle cx="38.2" cy="177.8" r=".49" fill="none" stroke="#f0f" stroke-width=".25"/>
<circle cx="45.8" cy="177.8" r=".49" fill="#f0f"/>
<circle cx="45.8" cy="177.8" r=".49" fill="none" stroke="#f0f" stroke-width=".25"/>
<text font-size="7.4" x="213.2" y="193.6">MLAB</text>
<text font-size="3.3" x="213.2" y="202.6">Software Defined Radio</text>
<g font-size="2.3">
<text x="172.8" y="58">+3.3V</text>
<text x="66.1" y="63.1">+3.3V</text>
<text x="127.1" y="60.5">+3.3V</text>
<text x="213.4" y="63.1">+3.3V</text>
<text x="63" y="71.9" transform="rotate(-90 63 71.9)">2</text>
<text x="73.2" y="71.9" transform="rotate(-90 73.2 71.9)">2</text>
<text x="129.1" y="66.8" transform="rotate(-90 129.1 66.8)">8</text>
<text x="169.7" y="66.8" transform="rotate(-90 169.7 66.8)">2</text>
<text x="179.9" y="66.8" transform="rotate(-90 179.9 66.8)">2</text>
<text x="207.9" y="70.6">1</text>
<text x="215.4" y="66.8" transform="rotate(-90 215.4 66.8)">8</text>
<text x="113.9" y="73.2">1</text>
<text x="169.7" y="76.8" transform="rotate(-90 169.7 76.8)">1</text>
<text x="179.9" y="76.8" transform="rotate(-90 179.9 76.8)">1</text>
<text x="207.9" y="75.7">2</text>
<text x="222.8" y="73.2">7</text>
<text x="63" y="81.8" transform="rotate(-90 63 81.8)">1</text>
<text x="73.2" y="81.8" transform="rotate(-90 73.2 81.8)">1</text>
<text x="113.9" y="80.8">2</text>
<text x="144.1" y="78.2">7</text>
<text x="215.4" y="81.8" transform="rotate(-90 215.4 81.8)">5</text>
<text x="14.6" y="88.4">1</text>
<text x="213.4" y="88.5">+3.3V</text>
<text x="14.6" y="90.9">2</text>
<text x="14.6" y="93.5">3</text>
<text x="113.9" y="90.9">3</text>
<text x="144.1" y="90.9">6</text>
<text x="215.4" y="92.2" transform="rotate(-90 215.4 92.2)">8</text>
<text x="14.6" y="96">4</text>
<text x="14.6" y="98.6">5</text>
<text x="14.6" y="101.1">6</text>
<text x="113.9" y="96">4</text>
<text x="169.7" y="99.9" transform="rotate(-90 169.7 99.9)">2</text>
<text x="179.9" y="99.9" transform="rotate(-90 179.9 99.9)">2</text>
<text x="207.9" y="96">4</text>
<text x="207.9" y="101.1">3</text>
<text x="222.8" y="98.6">6</text>
<text x="14.6" y="103.6">7</text>
<text x="63" y="104.9" transform="rotate(-90 63 104.9)">2</text>
<text x="73.2" y="104.9" transform="rotate(-90 73.2 104.9)">2</text>
<text x="129.1" y="104.7" transform="rotate(-90 129.1 104.7)">5</text>
<text x="215.4" y="107.2" transform="rotate(-90 215.4 107.2)">5</text>
<text x="169.7" y="109.8" transform="rotate(-90 169.7 109.8)">1</text>
<text x="179.9" y="109.8" transform="rotate(-90 179.9 109.8)">1</text>
<text x="63" y="114.9" transform="rotate(-90 63 114.9)">1</text>
<text x="73.2" y="114.9" transform="rotate(-90 73.2 114.9)">1</text>
<text x="172.8" y="129.1">+3.3V</text>
<text x="213.4" y="126.6">+3.3V</text>
<text x="127.1" y="134.2">+3.3V</text>
<text x="169.7" y="138" transform="rotate(-90 169.7 138)">2</text>
<text x="179.9" y="138" transform="rotate(-90 179.9 138)">2</text>
<text x="215.4" y="135.4" transform="rotate(-90 215.4 135.4)">8</text>
<text x="129.1" y="140.5" transform="rotate(-90 129.1 140.5)">8</text>
<text x="207.9" y="139.2">1</text>
<text x="222.8" y="141.7">7</text>
<text x="113.9" y="146.8">1</text>
<text x="169.7" y="147.9" transform="rotate(-90 169.7 147.9)">1</text>
<text x="179.9" y="147.9" transform="rotate(-90 179.9 147.9)">1</text>
<text x="207.9" y="144.3">2</text>
<text x="113.9" y="154.4">2</text>
<text x="144.1" y="151.9">7</text>
<text x="213.4" y="154.5">+3.3V</text>
<text x="215.4" y="150.4" transform="rotate(-90 215.4 150.4)">5</text>
<text x="35.6" y="157.1">+3.3V</text>
<text x="215.4" y="160.8" transform="rotate(-90 215.4 160.8)">8</text>
<text x="17.3" y="165.9" transform="rotate(-90 17.3 165.9)">2</text>
<text x="32.6" y="165.9" transform="rotate(-90 32.6 165.9)">2</text>
<text x="45.3" y="165.9" transform="rotate(-90 45.3 165.9)">2</text>
<text x="58" y="165.9" transform="rotate(-90 58 165.9)">2</text>
<text x="113.9" y="164.6">3</text>
<text x="144.1" y="164.6">6</text>
<text x="207.9" y="164.6">4</text>
<text x="222.8" y="167.1">6</text>
<text x="113.9" y="169.7">4</text>
<text x="169.7" y="171" transform="rotate(-90 169.7 171)">2</text>
<text x="179.9" y="171" transform="rotate(-90 179.9 171)">2</text>
<text x="207.9" y="169.7">3</text>
<text x="17.3" y="175.8" transform="rotate(-90 17.3 175.8)">1</text>
<text x="32.6" y="175.8" transform="rotate(-90 32.6 175.8)">1</text>
<text x="45.3" y="175.8" transform="rotate(-90 45.3 175.8)">1</text>
<text x="58" y="175.8" transform="rotate(-90 58 175.8)">1</text>
<text x="129.1" y="178.4" transform="rotate(-90 129.1 178.4)">5</text>
<text x="215.4" y="175.8" transform="rotate(-90 215.4 175.8)">5</text>
<text x="169.7" y="180.9" transform="rotate(-90 169.7 180.9)">1</text>
<text x="179.9" y="180.9" transform="rotate(-90 179.9 180.9)">1</text>
<text x="203.8" y="186.5">Firma</text>
<text x="274.9" y="186.5">Author</text>
<text x="276.7" y="189.1">Kaklik</text>
<text x="203.8" y="199.2">Size</text>
<text x="205.6" y="201.8">A4</text>
<text x="211.4" y="199.2">Project Name</text>
<text x="250" y="199.2">Schematic Name</text>
<text x="251.3" y="201.8">SDRX</text>
<text x="284.3" y="199.2">Rev</text>
<text x="286.8" y="201.8">B</text>
<text x="203.8" y="206.8">Date:</text>
<text x="213.2" y="206.8">Monday, December 20, 2010</text>
<text x="249.5" y="206.8">Sheet</text>
<text x="264" y="206.8">3</text>
<text x="271.6" y="206.8">of</text>
<text x="279.2" y="206.8">4</text>
</g>
<g font-size="2.3" fill="#000080">
<text x="118.7" y="67.1">U7</text>
<text x="162.6" y="70.7">R44</text>
<text x="184.5" y="70.7">R41</text>
<text x="218.5" y="68.2">U8A</text>
<text x="56" y="75.8">R42</text>
<text x="77.8" y="75.8">R43</text>
<text x="162.6" y="73.7">130</text>
<text x="184.5" y="73.7">130</text>
<text x="7.7" y="83.9">JUMP7</text>
<text x="56" y="78.8">130</text>
<text x="77.8" y="78.8">130</text>
<text x="218.5" y="78.3">SY100ELT23</text>
<text x="218.5" y="93.6">U8B</text>
<text x="111.8" y="106.3">MC100EP51</text>
<text x="165.2" y="103.7">R45</text>
<text x="165.2" y="106.8">82</text>
<text x="184.5" y="103.7">R46</text>
<text x="184.5" y="106.8">82</text>
<text x="218.5" y="103.7">SY100ELT23</text>
<text x="7.7" y="109.6">J8</text>
<text x="58.5" y="108.8">R47</text>
<text x="58.5" y="111.8">82</text>
<text x="77.8" y="108.8">R48</text>
<text x="77.8" y="111.8">82</text>
<text x="218.5" y="136.7">U10A</text>
<text x="118.7" y="140.8">U9</text>
<text x="162.6" y="141.8">R49</text>
<text x="184.5" y="141.8">R50</text>
<text x="162.6" y="144.9">130</text>
<text x="184.5" y="144.9">130</text>
<text x="218.5" y="146.9">SY100ELT23</text>
<text x="218.5" y="162.1">U10B</text>
<text x="21.9" y="169.8">C39</text>
<text x="21.9" y="172.8">100nF</text>
<text x="37.2" y="169.8">C40</text>
<text x="37.2" y="172.8">100nF</text>
<text x="49.9" y="169.8">C41</text>
<text x="49.9" y="172.8">100nF</text>
<text x="62.6" y="169.8">C42</text>
<text x="62.6" y="172.8">100nF</text>
<text x="218.5" y="172.3">SY100ELT23</text>
<text x="165.2" y="174.8">R51</text>
<text x="165.2" y="177.9">82</text>
<text x="184.5" y="174.8">R52</text>
<text x="184.5" y="177.9">82</text>
<text x="111.8" y="182.5">MC100EP51</text>
</g>
<g font-size="2.3" fill="#004080">
<text x="118.2" y="74.8">R</text>
<text x="130.7" y="73.7" transform="rotate(-90 130.7 73.7)">Vcc</text>
<text x="118.2" y="82.4">D</text>
<text x="139.3" y="79.8">Q</text>
<text x="118.2" y="92.5">CLK</text>
<text x="138" y="92.5">Q#</text>
<text x="118.2" y="97.6">CLK#</text>
<text x="130.7" y="100.4" transform="rotate(-90 130.7 100.4)">Vee</text>
<text x="118.2" y="148.4">R</text>
<text x="130.7" y="147.4" transform="rotate(-90 130.7 147.4)">Vcc</text>
<text x="139.3" y="153.5">Q</text>
<text x="118.2" y="156">D</text>
<text x="118.2" y="166.2">CLK</text>
<text x="138" y="166.2">Q#</text>
<text x="118.2" y="171.3">CLK#</text>
<text x="130.7" y="174" transform="rotate(-90 130.7 174)">Vee</text>
</g>
<g font-size="2.3" fill="#f00">
<text x="246.5" y="74.5">0DEG</text>
<text x="246.5" y="99.9">180DEG</text>
<text x="246.5" y="143.1">90DEG</text>
<text x="246.5" y="168.5">270DEG</text>
</g>
<g font-size="1.8">
<text x="31.8" y="1.9">5</text>
<text x="90.1" y="1.9">4</text>
<text x="148.5" y="1.9">3</text>
<text x="206.9" y="1.9">2</text>
<text x="265.3" y="1.9">1</text>
<text x=".7" y="29.8">D</text>
<text x="295.1" y="29.8">D</text>
<text x=".7" y="80.9">C</text>
<text x="295.1" y="80.9">C</text>
<text x=".7" y="132.1">B</text>
<text x="295.1" y="132.1">B</text>
<text x=".7" y="183.3">A</text>
<text x="295.1" y="183.3">A</text>
<text x="31.8" y="209.2">5</text>
<text x="90.1" y="209.2">4</text>
<text x="148.5" y="209.2">3</text>
<text x="206.9" y="209.2">2</text>
<text x="265.3" y="209.2">1</text>
</g>
</svg>
